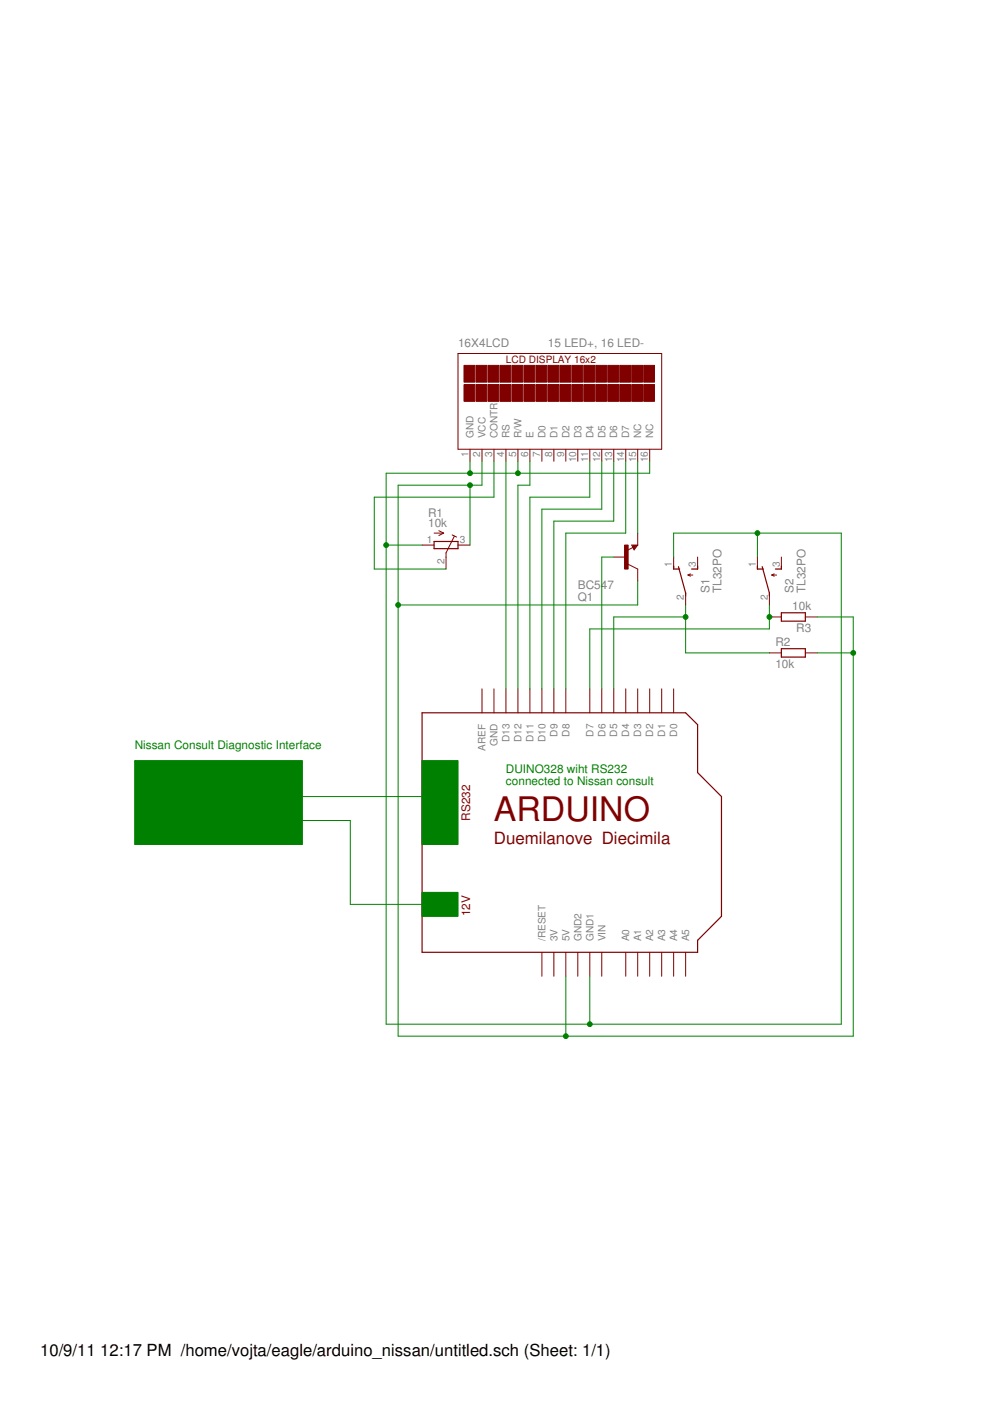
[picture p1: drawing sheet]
<svg xmlns="http://www.w3.org/2000/svg" width="210mm" height="297mm" viewBox="0 0 210 297" stroke-linecap="round" stroke-linejoin="round" font-family="sans-serif">
<g fill="#800000" stroke="#800000" stroke-width=".25">
<path d="M89.5 151.1v50.8z"/>
<path d="M89.5 201.9h58.4z"/>
<path d="M147.9 199.4v2.5z"/>
<path d="M153 194.3l-5.1 5.1z"/>
<path d="M153 168.9v25.4z"/>
<path d="M147.9 163.8l5.1 5.1z"/>
<path d="M147.9 153.6v10.2z"/>
<path d="M145.4 151.1l2.5 2.5z"/>
<path d="M89.5 151.1h55.9z"/>
<path d="M92 114.8h5.1z"/>
<path d="M92 116.3h5.1z"/>
<path d="M97.1 114.8v1.5z"/>
<path d="M92 114.8v1.5z"/>
<path d="M134.2 115.7h.8z"/>
<path d="M135 115.7l-.6 .6z"/>
<path d="M134.2 115.8l.2 .5z"/>
<path d="M134.2 115.8h.4z"/>
<path d="M134.6 115.8l-.2 .3z"/>
<path d="M145.4 125.7v.7z"/>
<path d="M143.8 120.1l1.6 5.6z"/>
<path d="M146.6 120.6h1.3z"/>
<path d="M147.9 120v.6z"/>
<path d="M142.8 120.6h1.3z"/>
<path d="M142.8 120v.6z"/>
<path d="M163.1 125.7v.7z"/>
<path d="M161.6 120.1l1.5 5.6z"/>
<path d="M164.4 120.6h1.3z"/>
<path d="M165.7 120v.6z"/>
<path d="M160.6 120.6h1.3z"/>
<path d="M160.6 120v.6z"/>
<path d="M165.7 139.3h5z"/>
<path d="M165.7 137.5h5z"/>
<path d="M170.7 137.5v1.8z"/>
<path d="M165.7 137.5v1.8z"/>
<path d="M165.7 129.9h5z"/>
<path d="M165.7 131.7h5z"/>
<path d="M165.7 129.9v1.8z"/>
<path d="M170.7 129.9v1.8z"/>
</g>
<g fill="#800000" stroke="#800000" stroke-width=".21">
<path d="M142.8 146v5.1z"/>
<path d="M140.3 146v5.1z"/>
<path d="M137.8 146v5.1z"/>
<path d="M135.2 146v5.1z"/>
<path d="M132.7 146v5.1z"/>
<path d="M130.1 146v5.1z"/>
<path d="M127.6 146v5.1z"/>
<path d="M125.1 146v5.1z"/>
<path d="M120 146v5.1z"/>
<path d="M117.4 146v5.1z"/>
<path d="M114.9 146v5.1z"/>
<path d="M112.4 146v5.1z"/>
<path d="M109.8 146v5.1z"/>
<path d="M107.3 146v5.1z"/>
<path d="M104.7 146v5.1z"/>
<path d="M102.2 146v5.1z"/>
<path d="M145.4 201.9v5.1z"/>
<path d="M142.8 201.9v5.1z"/>
<path d="M140.3 201.9v5.1z"/>
<path d="M137.8 201.9v5.1z"/>
<path d="M135.2 201.9v5.1z"/>
<path d="M132.7 201.9v5.1z"/>
<path d="M127.6 201.9v5.1z"/>
<path d="M125.1 201.9v5.1z"/>
<path d="M122.5 201.9v5.1z"/>
<path d="M120 201.9v5.1z"/>
<path d="M117.4 201.9v5.1z"/>
<path d="M114.9 201.9v5.1z"/>
<path d="M97.1 95.2h43.2z"/>
<path d="M140.3 74.9v20.3z"/>
<path d="M97.1 74.9h43.2z"/>
<path d="M97.1 74.9v20.3z"/>
<path d="M99.7 95.2v2.6z"/>
<path d="M102.2 95.2v2.6z"/>
<path d="M104.7 95.2v2.6z"/>
<path d="M107.3 95.2v2.6z"/>
<path d="M109.8 95.2v2.6z"/>
<path d="M112.4 95.2v2.6z"/>
<path d="M114.9 95.2v2.6z"/>
<path d="M117.4 95.2v2.6z"/>
<path d="M120 95.2v2.6z"/>
<path d="M122.5 95.2v2.6z"/>
<path d="M125.1 95.2v2.6z"/>
<path d="M127.6 95.2v2.6z"/>
<path d="M130.1 95.2v2.6z"/>
<path d="M132.7 95.2v2.6z"/>
<path d="M135.2 95.2v2.6z"/>
<path d="M137.8 95.2v2.6z"/>
<path d="M89.5 115.6h2.5z"/>
<path d="M97.1 115.6h2.6z"/>
<path d="M94.6 118.1v2.5z"/>
<path d="M94.6 117.2v.9z"/>
<path d="M96.3 113.7l-1.7 3.5z"/>
<path d="M92 113h2.1z"/>
<path d="M93 112.5l1.1 .5z"/>
<path d="M93 113.5l1.1-.5z"/>
<path d="M95.9 113.4l.9 .5z"/>
<path d="M130.1 118.1h2.6z"/>
<path d="M135.2 113v2.6z"/>
<path d="M135.2 120.6v2.6z"/>
<path d="M133.2 119.6l2 1z"/>
<path d="M135.2 115.6l-.8 1z"/>
<path d="M133.9 115.6h1.3z"/>
<path d="M133.9 115.6l.5 1z"/>
<path d="M133 116.7l1.2-.6z"/>
<path d="M145.4 125.7v2.6z"/>
<path d="M147.9 118.1v2.5z"/>
<path d="M142.8 118.1v2.5z"/>
<path d="M145.9 121.9l.5-.2z"/>
<path d="M145.9 121.9l.5 .3z"/>
<path d="M145.9 121.9h1z"/>
<path d="M163.1 125.7v2.6z"/>
<path d="M165.7 118.1v2.5z"/>
<path d="M160.6 118.1v2.5z"/>
<path d="M163.6 121.9l.5-.2z"/>
<path d="M163.6 121.9l.5 .3z"/>
<path d="M163.6 121.9h1.1z"/>
<path d="M170.7 138.4h2.6z"/>
<path d="M163.1 138.4h2.6z"/>
<path d="M163.1 130.8h2.6z"/>
<path d="M170.7 130.8h2.6z"/>
</g>
<g fill="#800000" stroke="#800000" stroke-width=".21">
<path d="M98.4 77.5h2.3v3.5h-2.3z"/>
<path d="M98.4 81.5h2.3v3.6h-2.3z"/>
<path d="M100.9 77.5h2.3v3.5h-2.3z"/>
<path d="M100.9 81.5h2.3v3.6h-2.3z"/>
<path d="M103.5 77.5h2.2v3.5h-2.2z"/>
<path d="M103.5 81.5h2.2v3.6h-2.2z"/>
<path d="M106 77.5h2.3v3.5h-2.3z"/>
<path d="M106 81.5h2.3v3.6h-2.3z"/>
<path d="M108.5 77.5h2.3v3.5h-2.3z"/>
<path d="M108.5 81.5h2.3v3.6h-2.3z"/>
<path d="M111.1 77.5h2.3v3.5h-2.3z"/>
<path d="M111.1 81.5h2.3v3.6h-2.3z"/>
<path d="M113.6 77.5h2.3v3.5h-2.3z"/>
<path d="M113.6 81.5h2.3v3.6h-2.3z"/>
<path d="M116.2 77.5h2.2v3.5h-2.2z"/>
<path d="M116.2 81.5h2.2v3.6h-2.2z"/>
<path d="M118.7 77.5h2.3v3.5h-2.3z"/>
<path d="M118.7 81.5h2.3v3.6h-2.3z"/>
<path d="M121.2 77.5h2.3v3.5h-2.3z"/>
<path d="M121.2 81.5h2.3v3.6h-2.3z"/>
<path d="M123.8 77.5h2.3v3.5h-2.3z"/>
<path d="M123.8 81.5h2.3v3.6h-2.3z"/>
<path d="M126.3 77.5h2.3v3.5h-2.3z"/>
<path d="M126.3 81.5h2.3v3.6h-2.3z"/>
<path d="M128.9 77.5h2.2v3.5h-2.2z"/>
<path d="M128.9 81.5h2.2v3.6h-2.2z"/>
<path d="M131.4 77.5h2.3v3.5h-2.3z"/>
<path d="M131.4 81.5h2.3v3.6h-2.3z"/>
<path d="M133.9 77.5h2.3v3.5h-2.3z"/>
<path d="M133.9 81.5h2.3v3.6h-2.3z"/>
<path d="M136.5 77.5h2.3v3.5h-2.3z"/>
<path d="M136.5 81.5h2.3v3.6h-2.3z"/>
<path d="M132.4 115.6h.8v5h-.8z"/>
</g>
<g fill="#008000" stroke="#008000" stroke-width=".21">
<path d="M89.5 161.3h7.6v17.7h-7.6z"/>
<path d="M28.6 161.3h35.5v17.7h-35.5z"/>
<path d="M89.5 189.2h7.6v5.1h-7.6z"/>
</g>
<g fill="#008000" stroke="#008000" stroke-width=".21">
<path d="M107.3 97.8v48.2z"/>
<path d="M112.4 97.8v5.1z"/>
<path d="M109.8 102.9h2.6z"/>
<path d="M109.8 102.9v43.1z"/>
<path d="M125.1 97.8v7.6z"/>
<path d="M112.4 105.4h12.7z"/>
<path d="M112.4 105.4v40.6z"/>
<path d="M127.6 97.8v10.1z"/>
<path d="M114.9 107.9h12.7z"/>
<path d="M114.9 107.9v38.1z"/>
<path d="M130.1 97.8v12.7z"/>
<path d="M117.4 110.5h12.7z"/>
<path d="M117.4 110.5v35.5z"/>
<path d="M132.7 97.8v15.2z"/>
<path d="M120 113h12.7z"/>
<path d="M120 113v33z"/>
<path d="M135.2 97.8v15.2z"/>
<path d="M127.6 118.1h2.5z"/>
<path d="M127.6 118.1v27.9z"/>
<path d="M130.1 130.8v15.2z"/>
<path d="M130.1 130.8h15.3z"/>
<path d="M145.4 128.3v2.5z"/>
<path d="M145.4 130.8v7.6z"/>
<path d="M145.4 138.4h17.7z"/>
<path d="M125.1 133.3v12.7z"/>
<path d="M125.1 133.3h38z"/>
<path d="M163.1 130.8v2.5z"/>
<path d="M163.1 128.3v2.5z"/>
<path d="M173.3 130.8h7.6z"/>
<path d="M180.9 130.8v7.6z"/>
<path d="M173.3 138.4h7.6z"/>
<path d="M180.9 138.4v81.3z"/>
<path d="M120 207v12.7z"/>
<path d="M120 219.7h60.9z"/>
<path d="M84.4 219.7h35.6z"/>
<path d="M102.2 97.8v5.1z"/>
<path d="M99.7 102.9h2.5z"/>
<path d="M99.7 102.9v12.7z"/>
<path d="M84.4 102.9h15.3z"/>
<path d="M84.4 102.9v25.4z"/>
<path d="M84.4 128.3v91.4z"/>
<path d="M135.2 123.2v5.1z"/>
<path d="M84.4 128.3h50.8z"/>
<path d="M109.8 97.8v2.5z"/>
<path d="M137.8 97.8v2.5z"/>
<path d="M109.8 100.3h28z"/>
<path d="M99.7 97.8v2.5z"/>
<path d="M99.7 100.3h10.1z"/>
<path d="M81.9 100.3h17.8z"/>
<path d="M125.1 207v10.1z"/>
<path d="M81.9 217.1h43.2z"/>
<path d="M81.9 100.3v15.3z"/>
<path d="M81.9 115.6v101.5z"/>
<path d="M125.1 217.1h53.3z"/>
<path d="M178.4 113v104.1z"/>
<path d="M81.9 115.6h7.6z"/>
<path d="M142.8 113v5.1z"/>
<path d="M142.8 113h17.8z"/>
<path d="M160.6 113h17.8z"/>
<path d="M160.6 113v5.1z"/>
<path d="M104.7 97.8v7.6z"/>
<path d="M79.4 105.4h25.3z"/>
<path d="M79.4 105.4v15.2z"/>
<path d="M79.4 120.6h15.2z"/>
<path d="M64.1 168.9h25.4z"/>
<path d="M74.3 191.7h15.2z"/>
<path d="M74.3 174v17.7z"/>
<path d="M64.1 174h10.2z"/>
<circle cx="145.4" cy="130.8" r=".51"/>
<circle cx="163.1" cy="130.8" r=".51"/>
<circle cx="120" cy="219.7" r=".51"/>
<circle cx="99.7" cy="102.9" r=".51"/>
<circle cx="180.9" cy="138.4" r=".51"/>
<circle cx="84.4" cy="128.3" r=".51"/>
<circle cx="109.8" cy="100.3" r=".51"/>
<circle cx="99.7" cy="100.3" r=".51"/>
<circle cx="125.1" cy="217.1" r=".51"/>
<circle cx="81.9" cy="115.6" r=".51"/>
<circle cx="160.6" cy="113" r=".51"/>
</g>
<text font-size="7.2" fill="#800000" x="104.7" y="174">ARDUINO</text>
<text font-size="3.6" fill="#800000" x="104.7" y="179">Duemilanove Diecimila</text>
<g font-size="3.5">
<text x="8.5" y="287.5">10/9/11</text>
<text x="21.3" y="287.5">12:17 PM /home/vojta/eagle/arduino_nissan/untitled.sch (Sheet: 1/1)</text>
</g>
<g font-size="2.5" fill="#808080">
<text x="97.1" y="73.7">16X4LCD</text>
<text x="116.2" y="73.7">15 LED+, 16 LED-</text>
<text x="90.8" y="111.8">10k</text>
<text x="90.8" y="109.6">R1</text>
<text x="122.5" y="125">BC547</text>
<text x="150.4" y="125.7" transform="rotate(-90 150.4 125.7)">S1</text>
<text x="153" y="125.7" transform="rotate(-90 153 125.7)">TL32PO</text>
<text x="168.2" y="125.7" transform="rotate(-90 168.2 125.7)">S2</text>
<text x="170.8" y="125.7" transform="rotate(-90 170.8 125.7)">TL32PO</text>
<text x="122.5" y="127.5">Q1</text>
<text x="168" y="129.3">10k</text>
<text x="164.4" y="136.9">R2</text>
<text x="168.8" y="134.1">R3</text>
<text x="164.4" y="141.7">10k</text>
</g>
<g font-size="2.5" fill="#008000">
<text x="28.6" y="158.7">Nissan Consult Diagnostic Interface</text>
<text x="107.3" y="163.8">DUINO328 wiht RS232</text>
<text x="107.3" y="166.4">connected to Nissan consult</text>
</g>
<g font-size="2.5" fill="#800000">
<text x="99.7" y="174" transform="rotate(-90 99.7 174)">RS232</text>
<text x="99.7" y="194.3" transform="rotate(-90 99.7 194.3)">12V</text>
</g>
<text font-size="2.1" fill="#800000" x="107.3" y="77">LCD DISPLAY 16x2</text>
<g font-size="2.1" fill="#808080">
<text x="100.4" y="92.9" transform="rotate(-90 100.4 92.9)">GND</text>
<text x="103" y="92.9" transform="rotate(-90 103 92.9)">VCC</text>
<text x="105.5" y="92.9" transform="rotate(-90 105.5 92.9)">CONTR</text>
<text x="108" y="92.9" transform="rotate(-90 108 92.9)">RS</text>
<text x="110.6" y="92.9" transform="rotate(-90 110.6 92.9)">R/W</text>
<text x="113.1" y="92.9" transform="rotate(-90 113.1 92.9)">E</text>
<text x="115.7" y="92.9" transform="rotate(-90 115.7 92.9)">D0</text>
<text x="118.2" y="92.9" transform="rotate(-90 118.2 92.9)">D1</text>
<text x="120.7" y="92.9" transform="rotate(-90 120.7 92.9)">D2</text>
<text x="123.3" y="92.9" transform="rotate(-90 123.3 92.9)">D3</text>
<text x="125.8" y="92.9" transform="rotate(-90 125.8 92.9)">D4</text>
<text x="128.3" y="92.9" transform="rotate(-90 128.3 92.9)">D5</text>
<text x="130.9" y="92.9" transform="rotate(-90 130.9 92.9)">D6</text>
<text x="133.4" y="92.9" transform="rotate(-90 133.4 92.9)">D7</text>
<text x="136" y="92.9" transform="rotate(-90 136 92.9)">NC</text>
<text x="138.5" y="92.9" transform="rotate(-90 138.5 92.9)">NC</text>
<text x="99.3" y="96.8" transform="rotate(-90 99.3 96.8)">1</text>
<text x="101.8" y="96.8" transform="rotate(-90 101.8 96.8)">2</text>
<text x="104.4" y="96.8" transform="rotate(-90 104.4 96.8)">3</text>
<text x="106.9" y="96.8" transform="rotate(-90 106.9 96.8)">4</text>
<text x="109.5" y="96.8" transform="rotate(-90 109.5 96.8)">5</text>
<text x="112" y="96.8" transform="rotate(-90 112 96.8)">6</text>
<text x="114.5" y="96.8" transform="rotate(-90 114.5 96.8)">7</text>
<text x="117.1" y="96.8" transform="rotate(-90 117.1 96.8)">8</text>
<text x="119.6" y="96.8" transform="rotate(-90 119.6 96.8)">9</text>
<text x="122.2" y="98" transform="rotate(-90 122.2 98)">10</text>
<text x="124.7" y="98" transform="rotate(-90 124.7 98)">11</text>
<text x="127.2" y="98" transform="rotate(-90 127.2 98)">12</text>
<text x="129.8" y="98" transform="rotate(-90 129.8 98)">13</text>
<text x="132.3" y="98" transform="rotate(-90 132.3 98)">14</text>
<text x="134.8" y="98" transform="rotate(-90 134.8 98)">15</text>
<text x="137.4" y="98" transform="rotate(-90 137.4 98)">16</text>
<text x="90.5" y="115.2">1</text>
<text x="94.2" y="119.6" transform="rotate(-90 94.2 119.6)">2</text>
<text x="97.5" y="115.2">3</text>
<text x="142.5" y="120.3" transform="rotate(-90 142.5 120.3)">1</text>
<text x="147.5" y="120.3" transform="rotate(-90 147.5 120.3)">3</text>
<text x="160.2" y="120.3" transform="rotate(-90 160.2 120.3)">1</text>
<text x="165.3" y="120.3" transform="rotate(-90 165.3 120.3)">3</text>
<text x="145" y="127.3" transform="rotate(-90 145 127.3)">2</text>
<text x="162.8" y="127.3" transform="rotate(-90 162.8 127.3)">2</text>
<text x="103" y="159.1" transform="rotate(-90 103 159.1)">AREF</text>
<text x="105.5" y="158.2" transform="rotate(-90 105.5 158.2)">GND</text>
<text x="108" y="157.4" transform="rotate(-90 108 157.4)">D13</text>
<text x="110.6" y="157.4" transform="rotate(-90 110.6 157.4)">D12</text>
<text x="113.1" y="157.4" transform="rotate(-90 113.1 157.4)">D11</text>
<text x="115.7" y="157.4" transform="rotate(-90 115.7 157.4)">D10</text>
<text x="118.2" y="156.2" transform="rotate(-90 118.2 156.2)">D9</text>
<text x="120.7" y="156.2" transform="rotate(-90 120.7 156.2)">D8</text>
<text x="125.8" y="156.2" transform="rotate(-90 125.8 156.2)">D7</text>
<text x="128.3" y="156.2" transform="rotate(-90 128.3 156.2)">D6</text>
<text x="130.9" y="156.2" transform="rotate(-90 130.9 156.2)">D5</text>
<text x="133.4" y="156.2" transform="rotate(-90 133.4 156.2)">D4</text>
<text x="136" y="156.2" transform="rotate(-90 136 156.2)">D3</text>
<text x="138.5" y="156.2" transform="rotate(-90 138.5 156.2)">D2</text>
<text x="141" y="156.2" transform="rotate(-90 141 156.2)">D1</text>
<text x="143.6" y="156.2" transform="rotate(-90 143.6 156.2)">D0</text>
<text x="115.7" y="199.6" transform="rotate(-90 115.7 199.6)">/RESET</text>
<text x="118.2" y="199.6" transform="rotate(-90 118.2 199.6)">3V</text>
<text x="120.7" y="199.6" transform="rotate(-90 120.7 199.6)">5V</text>
<text x="123.3" y="199.6" transform="rotate(-90 123.3 199.6)">GND2</text>
<text x="125.8" y="199.6" transform="rotate(-90 125.8 199.6)">GND1</text>
<text x="128.3" y="199.6" transform="rotate(-90 128.3 199.6)">VIN</text>
<text x="133.4" y="199.6" transform="rotate(-90 133.4 199.6)">A0</text>
<text x="136" y="199.6" transform="rotate(-90 136 199.6)">A1</text>
<text x="138.5" y="199.6" transform="rotate(-90 138.5 199.6)">A2</text>
<text x="141" y="199.6" transform="rotate(-90 141 199.6)">A3</text>
<text x="143.6" y="199.6" transform="rotate(-90 143.6 199.6)">A4</text>
<text x="146.1" y="199.6" transform="rotate(-90 146.1 199.6)">A5</text>
</g>
</svg>
